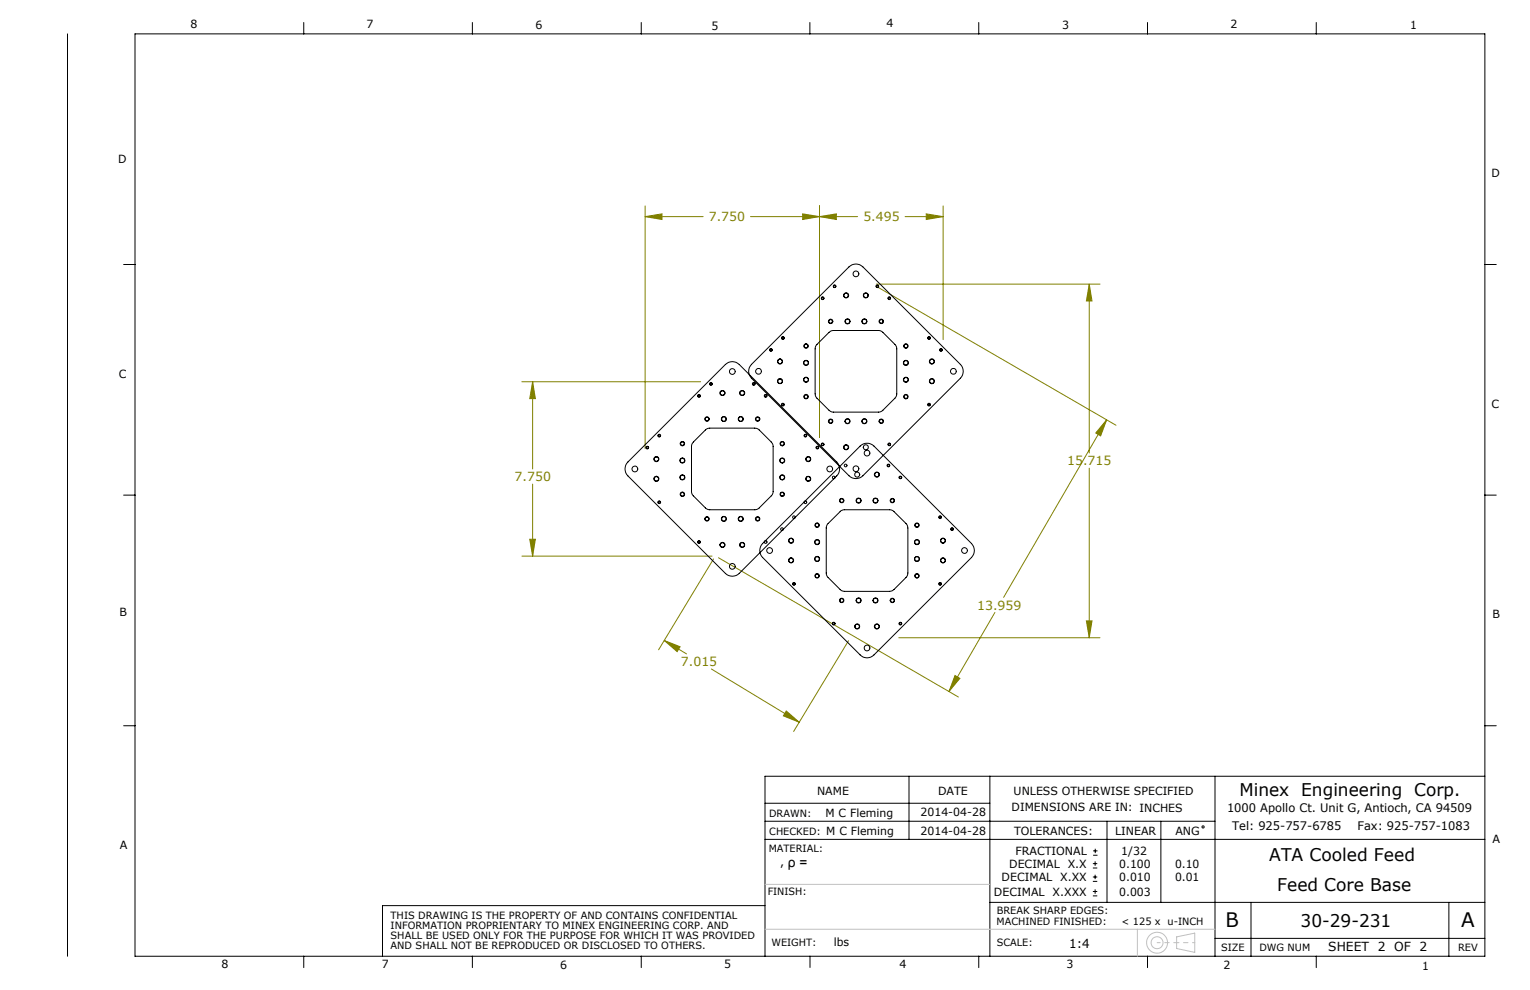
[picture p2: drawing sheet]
<svg xmlns="http://www.w3.org/2000/svg" width="432mm" height="279mm" viewBox="0 0 432 279" stroke-linecap="round" stroke-linejoin="round" font-family="sans-serif">
<g fill="none" stroke="#000" stroke-width=".28">
<path d="M19 9.6v260.3M38.1 9.6h381v260.3h-381zM85.7 6.3v3.3M133.3 6.3v3.3M181 6.3v3.3M228.6 6.3v3.3M276.2 6.3v3.3M323.8 6.3v3.3M371.5 6.3v3.3M34.9 74.6h3.2M419.1 74.6h3.2M34.9 139.7h3.2"/>
<path d="M419.1 139.7h3.2M34.9 204.8h3.2M256.5 219.1v17.8M279.4 219.1v50.8M342.9 219.1v50.8M419.1 204.8h3.2M419.1 219.1h-203.2v50.8M215.9 236.9h203.2M215.9 231.8h127M215.9 226.7h63.5M309.1 239.5v1.3M312.4 231.8v22.9"/>
<path d="M327.6 231.8v22.9M215.9 255.6h-108v14.3M279.4 254.7h139.7M308.4 252.8h1.3M308.4 251.6h1.3M308.4 245h1.3M308.4 243.7h1.3M308.4 248.7h1.3M308.4 247.5h1.3M308.5 241.4h1.2M308.5 240.1h1.2M309.1 243.1v1.2"/>
<path d="M309.1 246.9v1.2M309.1 251v1.2M353.1 254.7v15.2M408.9 254.7v15.2M85.7 269.9v3.2M133.3 269.9v3.2M181 269.9v3.2M276.2 269.9v3.2M323.8 269.9v3.2M342.9 264.8h76.2M371.5 269.9v3.2"/>
<circle cx="339.5" cy="233.4" r=".31"/>
</g>
<g fill="none" stroke="#c0c0c0" stroke-width=".28">
<path d="M215.9 249.6h63.5M215.9 262.3h127M321 262.3v7.6M332.1 264.4l5.1-1.1v5.5l-5.1-1.1z"/>
<circle cx="326.5" cy="266.1" r="1.68"/>
<circle cx="326.6" cy="266.1" r="2.96"/>
</g>
<g fill="none" stroke="#808000" stroke-width=".28">
<path d="M182.1 58.1v68.5M231.3 58.1v65.3M266.2 58.1v37.7M182.1 61.1h16.3M182.1 61.1l4.7-.7v1.5zM211.8 61.1h30.2M226.5 60.4l4.8 .7-4.8 .8zM231.3 61.1l4.7-.7v1.5zM255.4 61.1h10.8M261.4 60.4l4.8 .7-4.8 .8zM247.2 80.8l67.8 39.2M247.3 80.2h63.1"/>
<path d="M307.4 80.2v47.6M307.4 80.2l.8 4.7h-1.6zM147.3 107.7h50.4M150.3 107.7v24.7M150.3 107.7l.8 4.8h-1.6zM312.3 118.5l-29.1 50.1M312.3 118.5l-1.7 4.5-1.4-.8zM150.3 136.6v20.4M307.4 132.1v47.9M147.3 157h53.6M149.5 152.2h1.6l-.8 4.8zM201.4 157.8l-15.5 25.6"/>
<path d="M202.8 157.4l67.7 39.3M253.6 180h56.8M280.8 172.9l-13 22.3M306.6 175.2h1.6l-.8 4.8zM187.5 180.8l6.2 3.7M187.5 180.8l4.4 1.7-.8 1.4zM200.8 188.8l24.8 15M239.5 180.8l-15.5 25.6M269.5 190.6l1.4 .9-3.1 3.7zM221.9 200.7l3.7 3.1-4.5-1.8z"/>
</g>
<path d="M228.6 269.9v3.2" fill="none" stroke="#000" stroke-width=".28" stroke-dasharray="15.2 1.3 1.3 1.3"/>
<path d="M326.6 266h5.5" fill="none" stroke="#c0c0c0" stroke-width=".28" stroke-dasharray="15.2 1.3 1.3 1.3" stroke-dashoffset="14.4"/>
<path d="M332.1 266h5.1" fill="none" stroke="#c0c0c0" stroke-width=".28" stroke-dasharray="15.2 1.3 1.3 1.3" stroke-dashoffset="14.6"/>
<path d="M307.4 80.2l.8 4.7h-1.6zM306.6 175.2h1.6l-.8 4.8zM261.4 60.4l4.8 .7-4.8 .8zM231.3 61.1l4.7-.7v1.5zM226.5 60.4l4.8 .7-4.8 .8zM182.1 61.1l4.7-.7v1.5zM150.3 107.7l.8 4.8h-1.6zM149.5 152.2h1.6l-.8 4.8zM269.5 190.6l1.4 .9-3.1 3.7zM312.3 118.5l-1.7 4.5-1.4-.8zM221.9 200.7l3.7 3.1-4.5-1.8zM187.5 180.8l4.4 1.7-.8 1.4z" fill="#808000"/>
<g fill="none" stroke="#000" stroke-width=".28">
<path d="M239.6 75.3a2.77 2.77 0 0 1 3.9 0l27.5 27.5a2.77 2.77 0 0 1 0 4l-27.5 27.5a2.77 2.77 0 0 1-3.9 0l-27.5-27.5a2.77 2.77 0 0 1 0-4zM234 93.8l1.1-.5h13l1 .4 3.7 3.7 .3 .9-.1 13.4-.3 .6-3.8 3.7-.8 .3-13.4-.1-.7-.4-3.6-3.7-.4-.9 .1-13.1 .4-.8zM177.2 130.4l27.5-27.5a2.77 2.77 0 0 1 3.9 0l27.5 27.5a2.77 2.77 0 0 1 0 3.9l-27.5 27.5a2.77 2.77 0 0 1-3.9 0l-27.5-27.5a2.77 2.77 0 0 1 0-3.9zM199.2 121.2l1.1-.4 13.2 .1 .7 .3 3.8 4 .2 .6v13.3l-.4 .7-3.6 3.7-1 .4-13.4-.1-.6-.3-3.8-3.9-.2-.7v-13.4l.5-.8zM215.2 153.4l27.5-27.5a2.77 2.77 0 0 1 4 0l27.5 27.5a2.81 2.81 0 0 1 0 3.9l-27.5 27.5a2.69 2.69 0 0 1-4 0l-27.5-27.5a2.81 2.81 0 0 1 0-3.9zM233.7 147.7l3.5-3.4 1-.4h13l.8 .2 3.7 3.6 .5 1v13l-.2 .9-3.7 3.8-.9 .5h-13.1l-.8-.2-3.9-3.9-.4-.9v-13.1z"/>
<circle cx="241.6" cy="77.3" r=".82"/>
<circle cx="217.6" cy="98.7" r=".28"/>
<circle cx="217.6" cy="98.7" r=".38"/>
<circle cx="220.9" cy="95.4" r=".28"/>
<circle cx="220.9" cy="95.4" r=".39"/>
<circle cx="227.5" cy="97.7" r=".5"/>
<circle cx="227.5" cy="97.6" r=".63"/>
<circle cx="232.2" cy="84.2" r=".28"/>
<circle cx="232.2" cy="84.2" r=".38"/>
<circle cx="234.4" cy="90.7" r=".5"/>
<circle cx="234.4" cy="90.7" r=".63"/>
<circle cx="235.5" cy="80.8" r=".38"/>
<circle cx="235.5" cy="80.8" r=".29"/>
<circle cx="238.8" cy="83.4" r=".62"/>
<circle cx="238.8" cy="83.4" r=".7"/>
<circle cx="239.2" cy="90.7" r=".7"/>
<circle cx="239.2" cy="90.7" r=".63"/>
<circle cx="243.9" cy="90.7" r=".7"/>
<circle cx="244" cy="90.7" r=".63"/>
<circle cx="244.3" cy="83.4" r=".62"/>
<circle cx="244.4" cy="83.4" r=".71"/>
<circle cx="247.6" cy="80.8" r=".38"/>
<circle cx="247.6" cy="80.8" r=".28"/>
<circle cx="248.7" cy="90.7" r=".5"/>
<circle cx="248.7" cy="90.7" r=".63"/>
<circle cx="251" cy="84.2" r=".28"/>
<circle cx="251" cy="84.2" r=".37"/>
<circle cx="255.7" cy="97.6" r=".5"/>
<circle cx="255.7" cy="97.7" r=".62"/>
<circle cx="262.2" cy="95.4" r=".28"/>
<circle cx="262.2" cy="95.4" r=".38"/>
<circle cx="265.6" cy="98.8" r=".28"/>
<circle cx="265.6" cy="98.8" r=".39"/>
<circle cx="197.3" cy="111.7" r=".28"/>
<circle cx="197.3" cy="111.7" r=".39"/>
<circle cx="199.5" cy="118.3" r=".5"/>
<circle cx="199.5" cy="118.3" r=".63"/>
<circle cx="200.6" cy="108.3" r=".28"/>
<circle cx="200.6" cy="108.4" r=".37"/>
<circle cx="203.9" cy="110.9" r=".62"/>
<circle cx="203.9" cy="110.9" r=".71"/>
<circle cx="204.3" cy="118.3" r=".7"/>
<circle cx="204.3" cy="118.3" r=".63"/>
<circle cx="206.7" cy="104.8" r=".82"/>
<circle cx="209.1" cy="118.3" r=".7"/>
<circle cx="209.1" cy="118.3" r=".63"/>
<circle cx="209.5" cy="110.9" r=".62"/>
<circle cx="209.5" cy="110.9" r=".71"/>
<circle cx="212.7" cy="108.4" r=".37"/>
<circle cx="212.7" cy="108.3" r=".29"/>
<circle cx="213.8" cy="118.3" r=".5"/>
<circle cx="213.8" cy="118.3" r=".63"/>
<circle cx="214.1" cy="104.8" r=".81"/>
<circle cx="216.1" cy="111.7" r=".28"/>
<circle cx="216.1" cy="111.7" r=".39"/>
<circle cx="220.1" cy="102" r=".71"/>
<circle cx="220.1" cy="107.6" r=".71"/>
<circle cx="220.1" cy="102" r=".62"/>
<circle cx="220.1" cy="107.6" r=".62"/>
<circle cx="220.9" cy="114.2" r=".28"/>
<circle cx="220.9" cy="114.2" r=".39"/>
<circle cx="227.5" cy="111.9" r=".5"/>
<circle cx="227.5" cy="102.4" r=".7"/>
<circle cx="227.5" cy="107.2" r=".7"/>
<circle cx="227.5" cy="102.4" r=".63"/>
<circle cx="227.5" cy="107.2" r=".63"/>
<circle cx="227.5" cy="111.9" r=".63"/>
<circle cx="234.4" cy="118.9" r=".63"/>
<circle cx="234.4" cy="118.9" r=".5"/>
<circle cx="239.2" cy="118.9" r=".7"/>
<circle cx="239.2" cy="118.9" r=".63"/>
<circle cx="243.9" cy="118.9" r=".7"/>
<circle cx="243.9" cy="118.9" r=".63"/>
<circle cx="248.7" cy="118.9" r=".63"/>
<circle cx="248.7" cy="118.9" r=".5"/>
<circle cx="255.7" cy="111.9" r=".5"/>
<circle cx="255.7" cy="112" r=".62"/>
<circle cx="255.7" cy="102.4" r=".62"/>
<circle cx="255.7" cy="107.2" r=".62"/>
<circle cx="255.7" cy="102.4" r=".72"/>
<circle cx="255.7" cy="107.2" r=".72"/>
<circle cx="262.2" cy="114.2" r=".28"/>
<circle cx="262.2" cy="114.2" r=".38"/>
<circle cx="263" cy="102" r=".61"/>
<circle cx="263" cy="107.6" r=".61"/>
<circle cx="263" cy="102" r=".72"/>
<circle cx="263" cy="107.6" r=".72"/>
<circle cx="269.1" cy="104.8" r=".81"/>
<circle cx="179.2" cy="132.4" r=".81"/>
<circle cx="182.7" cy="126.3" r=".28"/>
<circle cx="182.7" cy="126.3" r=".37"/>
<circle cx="185.2" cy="129.6" r=".62"/>
<circle cx="185.2" cy="135.1" r=".61"/>
<circle cx="185.3" cy="129.6" r=".7"/>
<circle cx="185.3" cy="135.1" r=".71"/>
<circle cx="186.1" cy="123" r=".28"/>
<circle cx="186.1" cy="123" r=".39"/>
<circle cx="192.6" cy="139.5" r=".5"/>
<circle cx="192.6" cy="125.2" r=".5"/>
<circle cx="192.6" cy="130" r=".7"/>
<circle cx="192.6" cy="134.7" r=".7"/>
<circle cx="192.6" cy="134.7" r=".62"/>
<circle cx="192.6" cy="125.2" r=".62"/>
<circle cx="192.6" cy="130" r=".62"/>
<circle cx="192.6" cy="139.5" r=".62"/>
<circle cx="220.8" cy="134.7" r=".7"/>
<circle cx="220.8" cy="130" r=".7"/>
<circle cx="220.8" cy="125.2" r=".63"/>
<circle cx="220.8" cy="134.7" r=".63"/>
<circle cx="220.8" cy="139.5" r=".63"/>
<circle cx="220.8" cy="130" r=".63"/>
<circle cx="220.8" cy="139.5" r=".5"/>
<circle cx="220.8" cy="125.2" r=".5"/>
<circle cx="227.3" cy="122.9" r=".28"/>
<circle cx="227.3" cy="122.9" r=".38"/>
<circle cx="228.1" cy="135.1" r=".71"/>
<circle cx="228.1" cy="135.1" r=".61"/>
<circle cx="228.1" cy="129.6" r=".61"/>
<circle cx="228.1" cy="129.6" r=".7"/>
<circle cx="230.7" cy="126.3" r=".37"/>
<circle cx="230.7" cy="126.3" r=".28"/>
<circle cx="232.2" cy="125.4" r=".28"/>
<circle cx="232.2" cy="125.4" r=".39"/>
<circle cx="234.2" cy="132.4" r=".81"/>
<circle cx="235.3" cy="134.8" r=".38"/>
<circle cx="238.7" cy="131.4" r=".38"/>
<circle cx="238.8" cy="126.2" r=".62"/>
<circle cx="238.8" cy="126.2" r=".71"/>
<circle cx="241.6" cy="132.3" r=".82"/>
<circle cx="241.9" cy="133.9" r=".72"/>
<circle cx="244.4" cy="126.2" r=".72"/>
<circle cx="244.7" cy="127.9" r=".81"/>
<circle cx="247.5" cy="133.9" r=".71"/>
<circle cx="247.5" cy="133.9" r=".63"/>
<circle cx="250.7" cy="131.4" r=".28"/>
<circle cx="250.7" cy="131.4" r=".38"/>
<circle cx="251" cy="125.4" r=".28"/>
<circle cx="251" cy="125.4" r=".38"/>
<circle cx="254.1" cy="134.7" r=".28"/>
<circle cx="254.1" cy="134.8" r=".38"/>
<circle cx="186.1" cy="141.8" r=".28"/>
<circle cx="186.1" cy="141.8" r=".39"/>
<circle cx="197.3" cy="153" r=".28"/>
<circle cx="197.3" cy="153" r=".39"/>
<circle cx="199.5" cy="146.4" r=".62"/>
<circle cx="199.5" cy="146.4" r=".5"/>
<circle cx="203.9" cy="153.8" r=".61"/>
<circle cx="203.9" cy="153.8" r=".72"/>
<circle cx="204.3" cy="146.4" r=".62"/>
<circle cx="204.3" cy="146.5" r=".72"/>
<circle cx="206.7" cy="159.8" r=".82"/>
<circle cx="209" cy="146.4" r=".62"/>
<circle cx="209.1" cy="146.5" r=".72"/>
<circle cx="209.5" cy="153.8" r=".61"/>
<circle cx="209.5" cy="153.8" r=".72"/>
<circle cx="213.8" cy="146.4" r=".62"/>
<circle cx="213.8" cy="146.4" r=".5"/>
<circle cx="216.1" cy="153" r=".39"/>
<circle cx="217.2" cy="155.4" r=".81"/>
<circle cx="220.7" cy="149.3" r=".39"/>
<circle cx="223.3" cy="158.2" r=".72"/>
<circle cx="223.3" cy="152.6" r=".72"/>
<circle cx="223.3" cy="152.6" r=".61"/>
<circle cx="223.3" cy="158.1" r=".63"/>
<circle cx="224.1" cy="146" r=".37"/>
<circle cx="227.3" cy="141.7" r=".38"/>
<circle cx="230.6" cy="157.7" r=".72"/>
<circle cx="230.6" cy="153" r=".72"/>
<circle cx="230.6" cy="157.7" r=".61"/>
<circle cx="230.6" cy="153" r=".61"/>
<circle cx="230.6" cy="148.2" r=".61"/>
<circle cx="230.6" cy="148.2" r=".51"/>
<circle cx="237.5" cy="141.3" r=".61"/>
<circle cx="237.6" cy="141.3" r=".5"/>
<circle cx="242.3" cy="141.3" r=".61"/>
<circle cx="242.3" cy="141.3" r=".72"/>
<circle cx="247.1" cy="141.3" r=".61"/>
<circle cx="247.1" cy="141.3" r=".72"/>
<circle cx="251.8" cy="141.3" r=".61"/>
<circle cx="251.8" cy="141.3" r=".5"/>
<circle cx="258.8" cy="157.7" r=".62"/>
<circle cx="258.8" cy="153" r=".62"/>
<circle cx="258.8" cy="148.2" r=".62"/>
<circle cx="258.8" cy="153" r=".7"/>
<circle cx="258.8" cy="157.8" r=".7"/>
<circle cx="258.8" cy="148.2" r=".5"/>
<circle cx="265.3" cy="146" r=".28"/>
<circle cx="265.3" cy="146" r=".38"/>
<circle cx="266.1" cy="152.6" r=".62"/>
<circle cx="266.1" cy="152.6" r=".71"/>
<circle cx="266.1" cy="158.2" r=".7"/>
<circle cx="266.1" cy="158.2" r=".63"/>
<circle cx="268.7" cy="149.3" r=".38"/>
<circle cx="268.7" cy="149.3" r=".29"/>
<circle cx="272.2" cy="155.4" r=".81"/>
<circle cx="224.1" cy="164.8" r=".37"/>
<circle cx="224.1" cy="164.8" r=".28"/>
<circle cx="230.6" cy="162.5" r=".61"/>
<circle cx="230.6" cy="162.5" r=".51"/>
<circle cx="235.3" cy="176" r=".28"/>
<circle cx="235.3" cy="176" r=".39"/>
<circle cx="237.6" cy="169.5" r=".63"/>
<circle cx="237.6" cy="169.5" r=".5"/>
<circle cx="241.9" cy="176.8" r=".71"/>
<circle cx="241.9" cy="176.8" r=".62"/>
<circle cx="242.3" cy="169.5" r=".63"/>
<circle cx="242.3" cy="169.5" r=".71"/>
<circle cx="247.1" cy="169.5" r=".63"/>
<circle cx="247.1" cy="169.5" r=".71"/>
<circle cx="247.5" cy="176.8" r=".7"/>
<circle cx="247.5" cy="176.8" r=".62"/>
<circle cx="251.8" cy="169.5" r=".63"/>
<circle cx="251.8" cy="169.5" r=".5"/>
<circle cx="254.1" cy="176" r=".28"/>
<circle cx="254.1" cy="176" r=".39"/>
<circle cx="258.8" cy="162.5" r=".62"/>
<circle cx="258.8" cy="162.5" r=".5"/>
<circle cx="265.3" cy="164.8" r=".28"/>
<circle cx="265.3" cy="164.8" r=".38"/>
<circle cx="244.7" cy="182.9" r=".81"/>
</g>
<g font-size="5.6">
<text x="345.8" y="261.6">B</text>
<text x="412.4" y="261.6">A</text>
</g>
<g font-size="4.9">
<text x="349.8" y="224.5">Minex Engineering Corp.</text>
<text x="358.2" y="243.1">ATA Cooled Feed</text>
<text x="360.5" y="251.4">Feed Core Base</text>
<text x="367.1" y="261.6">30-29-231</text>
</g>
<text font-size="3.9" x="222.4" y="244.6">ρ =</text>
<g font-size="3.5" fill="#808000">
<text x="200" y="62.5">7.750</text>
<text x="243.7" y="62.5">5.495</text>
<text x="301.2" y="131.4">15.715</text>
<text x="145.2" y="135.8">7.750</text>
<text x="275.8" y="172.1">13.959</text>
<text x="192.2" y="188.1">7.015</text>
</g>
<g font-size="3.5">
<text x="301.7" y="267.5">1:4</text>
<text x="374.9" y="268.5">SHEET 2 OF 2</text>
</g>
<g font-size="3.3">
<text x="346.3" y="229.1">1000 Apollo Ct. Unit G, Antioch, CA 94509</text>
<text x="347.7" y="234.4">Tel: 925-757-6785</text>
<text x="383.1" y="234.4">Fax: 925-757-1083</text>
</g>
<g font-size="3.2">
<text x="53.8" y="7.9">8</text>
<text x="103.4" y="7.9">7</text>
<text x="151.2" y="8.1">6</text>
<text x="200.8" y="8.4">5</text>
<text x="250.2" y="7.7">4</text>
<text x="299.8" y="8.2">3</text>
<text x="347.2" y="7.9">2</text>
<text x="397.9" y="8.3">1</text>
<text x="33.3" y="46.1">D</text>
<text x="420.9" y="49.9">D</text>
<text x="33.5" y="106.8">C</text>
<text x="420.9" y="115.2">C</text>
<text x="33.7" y="173.8">B</text>
<text x="421.2" y="174.3">B</text>
<text x="230.6" y="224.3">NAME</text>
<text x="264.7" y="224.3">DATE</text>
<text x="286.1" y="224.3">UNLESS OTHERWISE SPECIFIED</text>
<text x="233" y="230.6">M C Fleming</text>
<text x="259.8" y="230.4">2014-04-28</text>
<text x="285.5" y="229">DIMENSIONS ARE IN: INCHES</text>
<text x="33.8" y="239.5">A</text>
<text x="259.8" y="235.5">2014-04-28</text>
<text x="286.2" y="235.5">TOLERANCES:</text>
<text x="314.7" y="235.5">LINEAR</text>
<text x="331.7" y="235.5">ANG</text>
<text x="421.2" y="237.9">A</text>
<text x="220.2" y="244.5">,</text>
<text x="284.8" y="245">DECIMAL X.X</text>
<text x="286.6" y="241.4">FRACTIONAL</text>
<text x="315.9" y="245">0.100</text>
<text x="316.5" y="241.4">1/32</text>
<text x="331.6" y="245">0.10</text>
<text x="282.7" y="248.7">DECIMAL X.XX</text>
<text x="315.9" y="248.7">0.010</text>
<text x="331.6" y="248.7">0.01</text>
<text x="280.5" y="252.8">DECIMAL X.XXX</text>
<text x="315.9" y="252.8">0.003</text>
<text x="235.3" y="267.1">lbs</text>
<text x="62.5" y="273.1">8</text>
<text x="107.8" y="273.2">7</text>
<text x="158.1" y="273.5">6</text>
<text x="204.3" y="273.1">5</text>
<text x="253.9" y="273.2">4</text>
<text x="301" y="273.3">3</text>
<text x="345.3" y="273.5">2</text>
<text x="401.3" y="273.7">1</text>
</g>
<g font-size="2.8">
<text x="217.1" y="230.6">DRAWN:</text>
<text x="217.1" y="235.7">CHECKED: M C Fleming</text>
<text x="216.9" y="240.3">MATERIAL:</text>
<text x="216.7" y="252.6">FINISH:</text>
<text x="281.3" y="257.9">BREAK SHARP EDGES:</text>
<text x="110.2" y="259.3">THIS DRAWING IS THE PROPERTY OF AND CONTAINS CONFIDENTIAL</text>
<text x="110.2" y="262.2">INFORMATION PROPRIENTARY TO MINEX ENGINEERING CORP. AND</text>
<text x="281.2" y="261">MACHINED FINISHED:</text>
<text x="316.5" y="261">&lt; 125 x u-INCH</text>
<text x="110.2" y="265">SHALL BE USED ONLY FOR THE PURPOSE FOR WHICH IT WAS PROVIDED</text>
<text x="110.2" y="267.8">AND SHALL NOT BE REPRODUCED OR DISCLOSED TO OTHERS.</text>
<text x="217.7" y="267.1">WEIGHT:</text>
<text x="281.3" y="267.1">SCALE:</text>
<text x="344.7" y="268.5">SIZE</text>
<text x="355.4" y="268.5">DWG NUM</text>
<text x="411.5" y="268.5">REV</text>
</g>
</svg>
